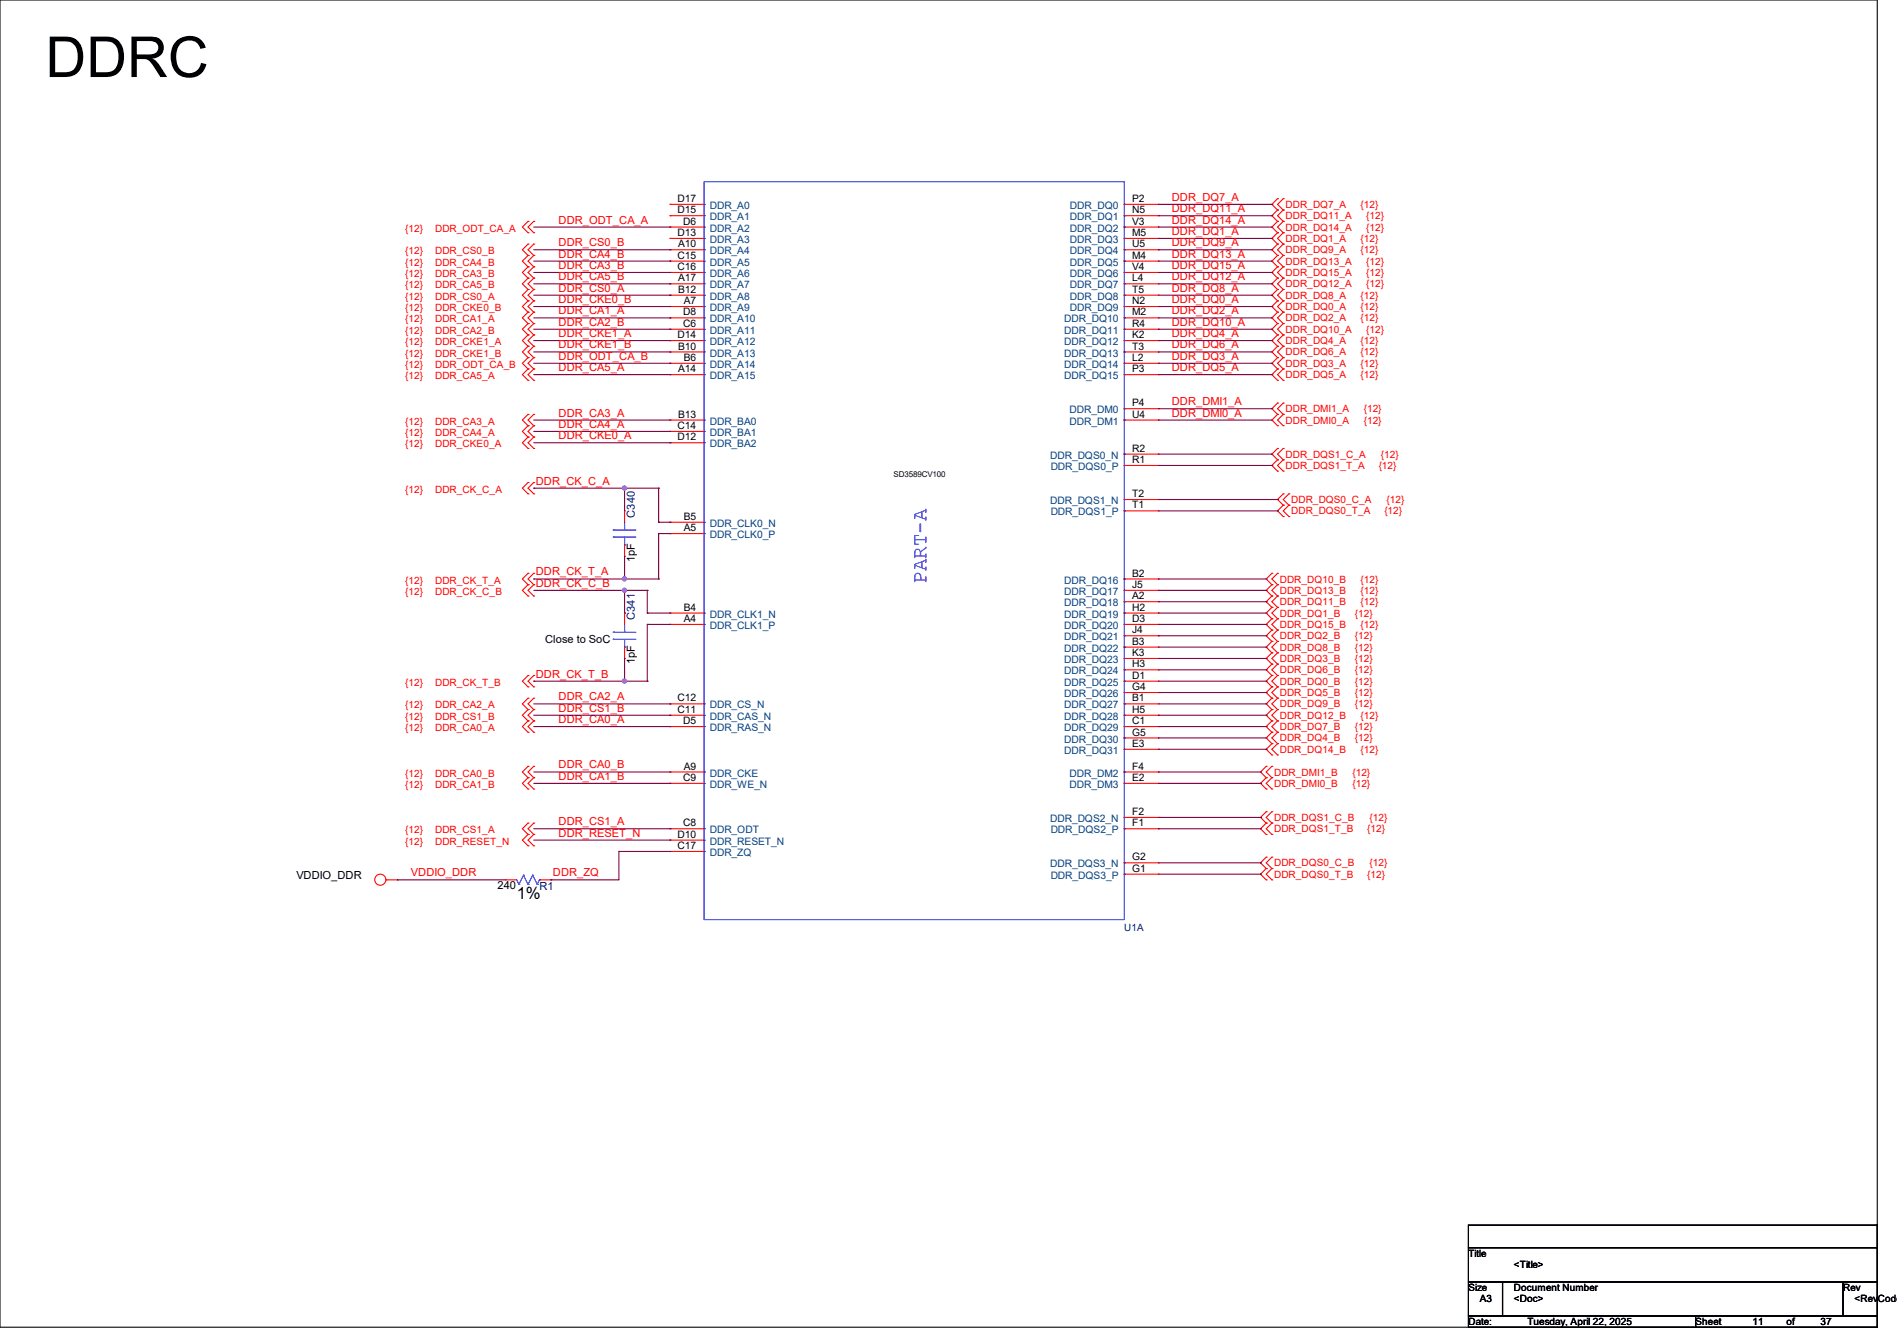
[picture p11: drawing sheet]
<svg xmlns="http://www.w3.org/2000/svg" width="297mm" height="210mm" viewBox="0 0 297 210" stroke-linecap="round" stroke-linejoin="round" font-family="sans-serif">
<path d="M0 0h293.9v207.9h-293.9zM229.9 191.9h64v3.5h-64zM229.9 195.4h64v5.3h-64zM229.9 200.7h5.3v5.4h-5.3zM229.9 206.1h35.6v1.8h-35.6zM235.2 200.7h53.4v5.4h-53.4zM265.5 206.1h28.4v1.8h-28.4zM288.6 200.7h5.3v5.4h-5.3z" fill="none" stroke="#000" stroke-width=".17"/>
<g fill="none" stroke="#f00" stroke-width=".17">
<path d="M82.7 34.7l-.9 .9 .9 .8M82.7 38.2l-.9 .9 .9 .9M82.7 34.7h.1M82.7 36.4h.1M82.7 38.2h.1M83.6 34.7h.1M83.6 36.4h.1M83.6 38.2h.1M83.6 34.7l-.9 .9 .9 .8M83.6 38.2l-.9 .9 .9 .9M104.9 32h5.3M104.9 33.8h5.3"/>
<path d="M104.9 35.6h5.3M104.9 37.3h5.3M104.9 39.1h5.3M104.9 32h.1M104.9 33.8h.1M104.9 35.6h.1M104.9 37.3h.1M104.9 39.1h.1M176 32h5.4M176 33.8h5.4M176 35.6h5.4M176 37.3h5.4"/>
<path d="M176 39.1h5.4M181.4 32h.1M181.4 33.8h.1M181.4 35.6h.1M181.4 37.3h.1M181.4 39.1h.1M200 31.1l-.9 .9 .9 .9M200 32.9l-.9 .9 .9 .9M200 34.7l-.9 .9 .9 .8M200 36.4l-.9 .9 .9 .9M200 38.2l-.9 .9 .9 .9M200 31.1h.1"/>
<path d="M200 32.9h.1M200 34.7h.1M200 36.4h.1M200 38.2h.1M200.9 31.1l-.9 .9 .9 .9M200.9 32.9l-.9 .9 .9 .9M200.9 34.7l-.9 .9 .9 .8M200.9 36.4l-.9 .9 .9 .9M200.9 38.2l-.9 .9 .9 .9M200.9 32.9h.1M200.9 31.1h.1M200.9 34.7h.1"/>
<path d="M200.9 36.4h.1M200.9 38.2h.1M82.7 40l-.9 .9 .9 .9M82.7 41.8l-.9 .9 .9 .9M82.7 43.6l-.9 .8 .9 .9M82.7 45.3l-.9 .9 .9 .9M82.7 47.1l-.9 .9 .9 .9M82.7 48.9l-.9 .9 .9 .9M82.7 50.7l-.9 .9 .9 .9M82.7 52.5l-.9 .8 .9 .9M82.7 54.2l-.9 .9 .9 .9M82.7 56l-.9 .9 .9 .9"/>
<path d="M82.7 57.8l-.9 .9 .9 .9M82.7 40h.1M82.7 41.8h.1M82.7 43.6h.1M82.7 45.3h.1M82.7 47.1h.1M82.7 48.9h.1M82.7 50.7h.1M82.7 52.5h.1M82.7 54.2h.1M82.7 56h.1M82.7 57.8h.1"/>
<path d="M82.7 59.6h.1M83.6 40h.1M83.6 41.8h.1M83.6 43.6h.1M83.6 45.3h.1M83.6 47.1h.1M83.6 48.9h.1M83.6 50.7h.1M83.6 52.5h.1M83.6 54.2h.1M83.6 56h.1M83.6 57.8h.1"/>
<path d="M83.6 59.6h.1M83.6 40l-.9 .9 .9 .9M83.6 41.8l-.9 .9 .9 .9M83.6 43.6l-.9 .8 .9 .9M83.6 45.3l-.9 .9 .9 .9M83.6 47.1l-.9 .9 .9 .9M83.6 48.9l-.9 .9 .9 .9M83.6 50.7l-.9 .9 .9 .9M83.6 52.5l-.9 .8 .9 .9M83.6 54.2l-.9 .9 .9 .9M83.6 56l-.9 .9 .9 .9M83.6 57.8l-.9 .9 .9 .9"/>
<path d="M104.9 49.8h5.3M104.9 51.6h5.3M104.9 53.3h5.3M104.9 55.1h5.3M104.9 56.9h5.3M104.9 58.7h5.3M104.9 40.9h5.3M104.9 42.7h5.3M104.9 44.4h5.3M104.9 46.2h5.3M104.9 48h5.3M104.9 49.8h.1"/>
<path d="M104.9 51.6h.1M104.9 53.3h.1M104.9 55.1h.1M104.9 56.9h.1M104.9 58.7h.1M104.9 40.9h.1M104.9 42.7h.1M104.9 44.4h.1M104.9 46.2h.1M104.9 48h.1M176 49.8h5.4M176 51.6h5.4"/>
<path d="M176 53.3h5.4M176 55.1h5.4M176 56.9h5.4M176 58.7h5.4M176 40.9h5.4M176 42.7h5.4M176 44.4h5.4M176 46.2h5.4M176 48h5.4M181.4 49.8h.1M181.4 51.6h.1M181.4 53.3h.1"/>
<path d="M181.4 55.1h.1M181.4 56.9h.1M181.4 58.7h.1M181.4 40.9h.1M181.4 42.7h.1M181.4 44.4h.1M181.4 46.2h.1M181.4 48h.1M200 40l-.9 .9 .9 .9M200 41.8l-.9 .9 .9 .9M200 43.6l-.9 .8 .9 .9M200 45.3l-.9 .9 .9 .9"/>
<path d="M200 47.1l-.9 .9 .9 .9M200 48.9l-.9 .9 .9 .9M200 50.7l-.9 .9 .9 .9M200 52.5l-.9 .8 .9 .9M200 54.2l-.9 .9 .9 .9M200 56l-.9 .9 .9 .9M200 57.8l-.9 .9 .9 .9M200 40h.1M200 41.8h.1M200 43.6h.1M200 45.3h.1M200 47.1h.1"/>
<path d="M200 48.9h.1M200 50.7h.1M200 52.5h.1M200 54.2h.1M200 56h.1M200 57.8h.1M200 59.6h.1M200.9 40l-.9 .9 .9 .9M200.9 41.8l-.9 .9 .9 .9M200.9 43.6l-.9 .8 .9 .9M200.9 45.3l-.9 .9 .9 .9M200.9 47.1l-.9 .9 .9 .9"/>
<path d="M200.9 48.9l-.9 .9 .9 .9M200.9 50.7l-.9 .9 .9 .9M200.9 52.5l-.9 .8 .9 .9M200.9 54.2l-.9 .9 .9 .9M200.9 56l-.9 .9 .9 .9M200.9 57.8l-.9 .9 .9 .9M200.9 40h.1M200.9 41.8h.1M200.9 43.6h.1M200.9 45.3h.1M200.9 47.1h.1M200.9 48.9h.1"/>
<path d="M200.9 50.7h.1M200.9 52.5h.1M200.9 54.2h.1M200.9 56h.1M200.9 57.8h.1M200.9 59.6h.1M82.7 64.9l-.9 .9 .9 .9M82.7 66.7l-.9 .9 .9 .9M82.7 68.5l-.9 .8 .9 .9M82.7 75.6l-.9 .9 .9 .8M82.7 64.9h.1M82.7 66.7h.1"/>
<path d="M82.7 68.5h.1M82.7 70.2h.1M82.7 75.6h.1M82.7 77.3h.1M83.6 64.9h.1M83.6 66.7h.1M83.6 68.5h.1M83.6 70.2h.1M83.6 75.6h.1M83.6 77.3h.1M83.6 64.9l-.9 .9 .9 .9M83.6 66.7l-.9 .9 .9 .9"/>
<path d="M83.6 68.5l-.9 .8 .9 .9M83.6 75.6l-.9 .9 .9 .8M104.9 65.8h5.3M104.9 67.6h5.3M104.9 69.3h5.3M104.9 65.8h.1M104.9 67.6h.1M104.9 69.3h.1M176 65.8h5.4M176 64h5.4M176 71.1h5.4M176 72.9h5.4"/>
<path d="M176 78.2h5.4M181.4 64h.1M181.4 65.8h.1M181.4 71.1h.1M181.4 72.9h.1M181.4 78.2h.1M200 63.1l-.9 .9 .9 .9M200 64.9l-.9 .9 .9 .9M200 70.2l-.9 .9 .9 .9M200 72l-.9 .9 .9 .9M200 63.1h.1M200 64.9h.1"/>
<path d="M200 66.7h.1M200 70.2h.1M200 72h.1M200 73.8h.1M200.9 63.1l-.9 .9 .9 .9M200.9 64.9l-.9 .9 .9 .9M200.9 70.2l-.9 .9 .9 .9M200.9 72l-.9 .9 .9 .9M200.9 77.3l-.9 .9 .9 .9M200.9 79.1l-.9 .9 .9 .9M200.9 64.9h.1M200.9 63.1h.1"/>
<path d="M200.9 66.7h.1M200.9 72h.1M200.9 70.2h.1M200.9 73.8h.1M200.9 77.3h.1M200.9 79.1h.1M201.8 79.1h.1M201.8 77.3h.1M201.8 77.3l-.9 .9 .9 .9M201.8 79.1l-.9 .9 .9 .9M82.7 89.8l-.9 .9 .9 .9M82.7 91.6l-.9 .9 .9 .8"/>
<path d="M82.7 89.8h.1M82.7 91.6h.1M82.7 93.3h.1M83.6 89.8h.1M83.6 91.6h.1M83.6 93.3h.1M83.6 89.8l-.9 .9 .9 .9M83.6 91.6l-.9 .9 .9 .8M97.8 96h.1M97.8 80h.1M97.8 87.1h.1M97.8 80v1.8"/>
<path d="M97.8 85.3v1.8M97.8 96v1.8M104.9 81.8h5.3M104.9 83.6h5.3M104.9 96h5.3M104.9 97.8h5.3M104.9 81.8h.1M104.9 83.6h.1M104.9 96h.1M104.9 97.8h.1M176 96h5.4M176 97.8h5.4"/>
<path d="M176 90.7h5.4M176 92.5h5.4M176 94.2h5.4M176 99.6h5.4M176 80h5.4M181.4 90.7h.1M181.4 92.5h.1M181.4 94.2h.1M181.4 96h.1M181.4 97.8h.1M181.4 99.6h.1M181.4 80h.1"/>
<path d="M199.1 89.8h.1M199.1 91.6h.1M199.1 93.3h.1M199.1 95.1h.1M199.1 96.9h.1M199.1 98.7h.1M199.1 89.8l-.9 .9 .9 .9M199.1 91.6l-.9 .9 .9 .8M199.1 93.3l-.9 .9 .9 .9M199.1 95.1l-.9 .9 .9 .9M199.1 96.9l-.9 .9 .9 .9M199.1 98.7l-.9 .9 .9 .9"/>
<path d="M200 89.8l-.9 .9 .9 .9M200 91.6l-.9 .9 .9 .8M200 93.3l-.9 .9 .9 .9M200 95.1l-.9 .9 .9 .9M200 96.9l-.9 .9 .9 .9M200 98.7l-.9 .9 .9 .9M200 91.6h.1M200 89.8h.1M200 93.3h.1M200 95.1h.1M200 96.9h.1M200 98.7h.1"/>
<path d="M200.9 80.9h.1M201.8 80.9h.1M82.7 105.8l-.9 .9 .9 .9M82.7 109.3l-.9 .9 .9 .9M82.7 111.1l-.9 .9 .9 .9M82.7 112.9l-.9 .9 .9 .9M82.7 105.8h.1M82.7 107.6h.1M82.7 109.3h.1M82.7 111.1h.1M82.7 112.9h.1M82.7 114.7h.1"/>
<path d="M83.6 105.8h.1M83.6 107.6h.1M83.6 109.3h.1M83.6 111.1h.1M83.6 112.9h.1M83.6 114.7h.1M83.6 105.8l-.9 .9 .9 .9M83.6 109.3l-.9 .9 .9 .9M83.6 111.1l-.9 .9 .9 .9M83.6 112.9l-.9 .9 .9 .9M97.8 103.1h.1M97.8 101.3v1.8"/>
<path d="M104.9 112h5.3M104.9 110.2h5.3M104.9 113.8h5.3M104.9 112h.1M104.9 110.2h.1M104.9 113.8h.1M176 112h5.4M176 110.2h5.4M176 101.3h5.4M176 103.1h5.4M176 104.9h5.4M176 106.7h5.4"/>
<path d="M176 108.5h5.4M176 113.8h5.4M176 115.6h5.4M176 117.3h5.4M181.4 101.3h.1M181.4 103.1h.1M181.4 104.9h.1M181.4 106.7h.1M181.4 108.5h.1M181.4 110.2h.1M181.4 112h.1M181.4 113.8h.1"/>
<path d="M181.4 115.6h.1M181.4 117.3h.1M199.1 100.5h.1M199.1 102.2h.1M199.1 104h.1M199.1 105.8h.1M199.1 107.6h.1M199.1 109.3h.1M199.1 111.1h.1M199.1 112.9h.1M199.1 114.7h.1M199.1 116.5h.1"/>
<path d="M199.1 118.2h.1M199.1 100.5l-.9 .8 .9 .9M199.1 102.2l-.9 .9 .9 .9M199.1 104l-.9 .9 .9 .9M199.1 105.8l-.9 .9 .9 .9M199.1 107.6l-.9 .9 .9 .8M199.1 109.3l-.9 .9 .9 .9M199.1 111.1l-.9 .9 .9 .9M199.1 112.9l-.9 .9 .9 .9M199.1 114.7l-.9 .9 .9 .9M199.1 116.5l-.9 .8 .9 .9M200 100.5l-.9 .8 .9 .9"/>
<path d="M200 102.2l-.9 .9 .9 .9M200 104l-.9 .9 .9 .9M200 105.8l-.9 .9 .9 .9M200 107.6l-.9 .9 .9 .8M200 109.3l-.9 .9 .9 .9M200 111.1l-.9 .9 .9 .9M200 112.9l-.9 .9 .9 .9M200 114.7l-.9 .9 .9 .9M200 116.5l-.9 .8 .9 .9M200 100.5h.1M200 102.2h.1M200 104h.1"/>
<path d="M200 105.8h.1M200 107.6h.1M200 109.3h.1M200 111.1h.1M200 112.9h.1M200 114.7h.1M200 116.5h.1M200 118.2h.1M60.5 137.8h1.7M60.5 137.8h.1M79.1 137.8h.1M79.1 137.8h1.8"/>
<path d="M82.7 120l-.9 .9 .9 .9M82.7 121.8l-.9 .9 .9 .9M82.7 128.9l-.9 .9 .9 .9M82.7 130.7l-.9 .9 .9 .9M82.7 120h.1M82.7 121.8h.1M82.7 123.6h.1M82.7 128.9h.1M82.7 130.7h.1M82.7 132.5h.1M83.6 120h.1M83.6 121.8h.1"/>
<path d="M83.6 123.6h.1M83.6 128.9h.1M83.6 130.7h.1M83.6 132.5h.1M83.6 120l-.9 .9 .9 .9M83.6 121.8l-.9 .9 .9 .9M83.6 128.9l-.9 .9 .9 .9M83.6 130.7l-.9 .9 .9 .9M84.5 137.8h1.7M86.2 137.8h.1M104.9 120.9h5.3M104.9 122.7h5.3"/>
<path d="M104.9 129.8h5.3M104.9 131.6h5.3M104.9 133.3h5.3M104.9 120.9h.1M104.9 129.8h.1M104.9 131.6h.1M104.9 122.7h.1M104.9 133.3h.1M176 120.9h5.4M176 122.7h5.4M176 128h5.4M176 129.8h5.4"/>
<path d="M176 135.1h5.4M176 136.9h5.4M181.4 120.9h.1M181.4 122.7h.1M181.4 128h.1M181.4 129.8h.1M181.4 135.1h.1M181.4 136.9h.1M198.2 120l-.8 .9 .8 .9M198.2 121.8l-.8 .9 .8 .9M198.2 127.1l-.8 .9 .8 .9M198.2 128.9l-.8 .9 .8 .9"/>
<path d="M198.2 134.2l-.8 .9 .8 .9M198.2 136l-.8 .9 .8 .9M198.2 120h.1M198.2 121.8h.1M198.2 123.6h.1M198.2 127.1h.1M198.2 128.9h.1M198.2 130.7h.1M198.2 134.2h.1M198.2 136h.1M198.2 137.8h.1M199.1 121.8h.1"/>
<path d="M199.1 120h.1M199.1 123.6h.1M199.1 128.9h.1M199.1 127.1h.1M199.1 130.7h.1M199.1 136h.1M199.1 134.2h.1M199.1 137.8h.1M199.1 120l-.9 .9 .9 .9M199.1 121.8l-.9 .9 .9 .9M199.1 127.1l-.9 .9 .9 .9M199.1 128.9l-.9 .9 .9 .9"/>
<path d="M199.1 134.2l-.9 .9 .9 .9M199.1 136l-.9 .9 .9 .9"/>
<circle cx="59.5" cy="137.8" r=".87"/>
</g>
<g fill="none" stroke="#00f" stroke-width=".17">
<path d="M110.2 28.5h65.8v115.5h-65.8zM110.2 32h.1M110.2 33.8h.1M110.2 35.6h.1M110.2 37.3h.1M110.2 39.1h.1M176 32h.1M176 33.8h.1M176 35.6h.1M176 37.3h.1M176 39.1h.1M110.2 49.8h.1"/>
<path d="M110.2 51.6h.1M110.2 53.3h.1M110.2 55.1h.1M110.2 56.9h.1M110.2 58.7h.1M110.2 40.9h.1M110.2 42.7h.1M110.2 44.4h.1M110.2 46.2h.1M110.2 48h.1M176 49.8h.1M176 51.6h.1"/>
<path d="M176 53.3h.1M176 55.1h.1M176 56.9h.1M176 58.7h.1M176 40.9h.1M176 42.7h.1M176 44.4h.1M176 46.2h.1M176 48h.1M110.2 65.8h.1M110.2 67.6h.1M110.2 69.3h.1"/>
<path d="M176 64h.1M176 65.8h.1M176 71.1h.1M176 72.9h.1M176 78.2h.1M96 99h3.6M96 83h3.6M96 84.1h3.6M96 99h.1M96 83h.1M96 84.1h.1M97.8 99h.1"/>
<path d="M97.8 83h.1M97.8 85.3h.1M97.8 81.8v1.2M97.8 84.1v1.2M97.8 97.8v1.2M110.2 81.8h.1M110.2 83.6h.1M110.2 96h.1M110.2 97.8h.1M176 90.7h.1M176 92.5h.1M176 94.2h.1"/>
<path d="M176 96h.1M176 97.8h.1M176 99.6h.1M176 80h.1M96 100.1h3.6M96 100.1h.1M97.8 101.3h.1M97.8 100.1v1.2M110.2 112h.1M110.2 110.2h.1M110.2 113.8h.1M176 101.3h.1"/>
<path d="M176 103.1h.1M176 104.9h.1M176 106.7h.1M176 108.5h.1M176 110.2h.1M176 112h.1M176 113.8h.1M176 115.6h.1M176 117.3h.1M80.9 137.8l.3 .7M81.2 138.5h.1M82 137.1l-.8 1.4"/>
<path d="M82 137.1h.1M82 137.1l.7 1.4M82.7 138.5h.1M83.4 137.1h.1M83.4 137.1l.7 1.4M83.4 137.1l-.7 1.4M84.1 138.5h.1M84.5 137.8l-.4 .7M84.5 137.8h.1M110.2 120.9h.1M110.2 129.8h.1M110.2 131.6h.1"/>
<path d="M110.2 122.7h.1M110.2 133.3h.1M176 120.9h.1M176 122.7h.1M176 128h.1M176 129.8h.1M176 135.1h.1M176 136.9h.1"/>
</g>
<g fill="none" stroke="#800040" stroke-width=".17">
<path d="M83.6 39.1h21.3M83.6 35.6h21.3M104.9 39.1h.1M104.9 35.6h.1M181.4 39.1h17.7M181.4 35.6h17.7M181.4 33.8h17.7M181.4 37.3h17.7M181.4 32h17.7M199.1 33.8h.1M199.1 35.6h.1M199.1 37.3h.1"/>
<path d="M199.1 39.1h.1M199.1 32h.1M83.6 49.8h21.3M83.6 51.6h21.3M83.6 42.7h21.3M83.6 40.9h21.3M83.6 58.7h21.3M83.6 44.4h21.3M83.6 48h21.3M83.6 53.3h21.3M83.6 55.1h21.3M83.6 46.2h21.3"/>
<path d="M83.6 56.9h21.3M104.9 49.8h.1M104.9 51.6h.1M104.9 42.7h.1M104.9 40.9h.1M104.9 58.7h.1M104.9 44.4h.1M104.9 48h.1M104.9 53.3h.1M104.9 55.1h.1M104.9 46.2h.1M104.9 56.9h.1"/>
<path d="M181.4 49.8h17.7M181.4 51.6h17.7M181.4 42.7h17.7M181.4 40.9h17.7M181.4 58.7h17.7M181.4 44.4h17.7M181.4 48h17.7M181.4 53.3h17.7M181.4 55.1h17.7M181.4 46.2h17.7M181.4 56.9h17.7M199.1 48h.1"/>
<path d="M199.1 51.6h.1M199.1 44.4h.1M199.1 40.9h.1M199.1 42.7h.1M199.1 49.8h.1M199.1 46.2h.1M199.1 55.1h.1M199.1 58.7h.1M199.1 53.3h.1M199.1 56.9h.1M83.6 76.5h.1M83.6 65.8h21.3"/>
<path d="M83.6 67.6h21.3M83.6 69.3h21.3M83.6 76.5h19.5M97.8 76.5h.1M97.8 76.5v3.5M103.1 76.5h.1M103.1 76.5v5.3M104.9 65.8h.1M104.9 67.6h.1M104.9 69.3h.1M181.4 65.8h17.7M181.4 64h17.7"/>
<path d="M181.4 72.9h17.7M181.4 71.1h17.7M181.4 78.2h18.6M199.1 65.8h.1M199.1 64h.1M199.1 72.9h.1M199.1 71.1h.1M200 78.2h.1M83.6 90.7h.1M83.6 92.5h17.7M83.6 90.7h19.5M97.8 92.5h.1"/>
<path d="M97.8 96h.1M97.8 90.7h.1M97.8 87.1v3.6M97.8 92.5v3.5M101.3 92.5h.1M101.3 96h.1M101.3 97.8h.1M101.3 92.5v3.5M101.3 97.8v8.9M101.3 96h3.6M101.3 97.8h3.6M103.1 81.8h.1"/>
<path d="M103.1 90.7h.1M103.1 83.6h.1M103.1 83.6v7.1M103.1 81.8h1.8M103.1 83.6h1.8M104.9 81.8h.1M104.9 96h.1M104.9 83.6h.1M104.9 97.8h.1M181.4 92.5h16.8M181.4 96h16.8M181.4 90.7h16.8"/>
<path d="M181.4 97.8h16.8M181.4 94.2h16.8M181.4 80h18.6M181.4 99.6h16.8M198.2 90.7h.1M198.2 94.2h.1M198.2 92.5h.1M198.2 96h.1M198.2 97.8h.1M198.2 99.6h.1M200 80h.1M83.6 106.7h.1"/>
<path d="M83.6 113.8h21.3M83.6 110.2h21.3M83.6 112h21.3M83.6 106.7h17.7M97.8 106.7h.1M97.8 103.1v3.6M101.3 106.7h.1M104.9 113.8h.1M104.9 110.2h.1M104.9 112h.1M181.4 113.8h16.8M181.4 110.2h16.8"/>
<path d="M181.4 106.7h16.8M181.4 112h16.8M181.4 117.3h16.8M181.4 101.3h16.8M181.4 104.9h16.8M181.4 108.5h16.8M181.4 115.6h16.8M181.4 103.1h16.8M198.2 106.7h.1M198.2 117.3h.1M198.2 112h.1M198.2 110.2h.1"/>
<path d="M198.2 101.3h.1M198.2 113.8h.1M198.2 104.9h.1M198.2 108.5h.1M198.2 115.6h.1M198.2 103.1h.1M62.2 137.8h.1M62.2 137.8h16.9M83.6 120.9h21.3M83.6 122.7h21.3M83.6 129.8h21.3M83.6 131.6h21.3"/>
<path d="M86.2 137.8h.1M96.9 133.3h.1M96.9 133.4v4.4h-10.7M96.9 133.3h8M104.9 120.9h.1M104.9 122.7h.1M104.9 129.8h.1M104.9 131.6h.1M104.9 133.3h.1M181.4 120.9h16M181.4 122.7h16M181.4 129.8h16"/>
<path d="M181.4 128h16M181.4 136.9h16M181.4 135.1h16M197.4 122.7h.1M197.4 120.9h.1M197.4 129.8h.1M197.4 128h.1M197.4 136.9h.1M197.4 135.1h.1"/>
</g>
<g fill="#f0f" stroke="#f0f" stroke-width=".17">
<circle cx="97.8" cy="76.4" r=".32"/>
<circle cx="97.8" cy="92.4" r=".32"/>
<circle cx="97.8" cy="90.7" r=".32"/>
<circle cx="97.8" cy="106.7" r=".32"/>
</g>
<text font-size="8.8" x="7.1" y="12.1">DDRC</text>
<text font-size="3.3" fill="#00f" x="145.1" y="91.4" transform="rotate(-90 145.1 91.4)">PART-A</text>
<text font-size="2.6" x="80.9" y="140.7">1%</text>
<g font-size="1.7" fill="#f00">
<text x="87.5" y="35">DDR_ODT_CA_A</text>
<text x="183.5" y="33.2">DDR_DQ11_A</text>
<text x="183.5" y="35">DDR_DQ14_A</text>
<text x="183.5" y="31.5">DDR_DQ7_A</text>
<text x="87.5" y="40.3">DDR_CA4_B</text>
<text x="87.5" y="38.6">DDR_CS0_B</text>
<text x="183.5" y="40.3">DDR_DQ13_A</text>
<text x="183.5" y="36.8">DDR_DQ1_A</text>
<text x="183.5" y="38.6">DDR_DQ9_A</text>
<text x="87.5" y="42.1">DDR_CA3_B</text>
<text x="87.5" y="43.9">DDR_CA5_B</text>
<text x="87.5" y="47.5">DDR_CKE0_B</text>
<text x="87.5" y="45.7">DDR_CS0_A</text>
<text x="183.5" y="47.5">DDR_DQ0_A</text>
<text x="183.5" y="43.9">DDR_DQ12_A</text>
<text x="183.5" y="42.1">DDR_DQ15_A</text>
<text x="183.5" y="45.7">DDR_DQ8_A</text>
<text x="87.5" y="49.2">DDR_CA1_A</text>
<text x="87.5" y="51">DDR_CA2_B</text>
<text x="87.5" y="52.8">DDR_CKE1_A</text>
<text x="183.5" y="51">DDR_DQ10_A</text>
<text x="183.5" y="49.2">DDR_DQ2_A</text>
<text x="183.5" y="52.8">DDR_DQ4_A</text>
<text x="87.5" y="58.1">DDR_CA5_A</text>
<text x="87.5" y="54.6">DDR_CKE1_B</text>
<text x="87.5" y="56.3">DDR_ODT_CA_B</text>
<text x="183.5" y="54.6">DDR_DQ6_A</text>
<text x="183.5" y="58.1">DDR_DQ5_A</text>
<text x="183.5" y="56.3">DDR_DQ3_A</text>
<text x="87.5" y="65.2">DDR_CA3_A</text>
<text x="183.5" y="65.2">DDR_DMI0_A</text>
<text x="183.5" y="63.5">DDR_DMI1_A</text>
<text x="87.5" y="67">DDR_CA4_A</text>
<text x="87.5" y="68.8">DDR_CKE0_A</text>
<text x="83.9" y="75.9">DDR_CK_C_A</text>
<text x="83.9" y="91.9">DDR_CK_C_B</text>
<text x="83.9" y="90.1">DDR_CK_T_A</text>
<text x="83.9" y="106.1">DDR_CK_T_B</text>
<text x="87.5" y="113.2">DDR_CA0_A</text>
<text x="87.5" y="109.7">DDR_CA2_A</text>
<text x="87.5" y="111.5">DDR_CS1_B</text>
<text x="87.5" y="120.4">DDR_CA0_B</text>
<text x="87.5" y="122.1">DDR_CA1_B</text>
<text x="87.5" y="129.2">DDR_CS1_A</text>
<text x="87.5" y="131">DDR_RESET_N</text>
<text x="64.3" y="137.2">VDDIO_DDR</text>
<text x="86.6" y="137.2">DDR_ZQ</text>
</g>
<g font-size="1.7" fill="#000080">
<text x="99.4" y="81.1" transform="rotate(-90 99.4 81.1)">C340</text>
<text x="99.4" y="97.1" transform="rotate(-90 99.4 97.1)">C341</text>
<text x="84.5" y="139.4">R1</text>
</g>
<g font-size="1.7">
<text x="99.4" y="88" transform="rotate(-90 99.4 88)">1pF</text>
<text x="85.3" y="100.6">Close to SoC</text>
<text x="99.4" y="104" transform="rotate(-90 99.4 104)">1pF</text>
<text x="46.4" y="137.6">VDDIO_DDR</text>
<text x="77.9" y="139.2">240</text>
</g>
<g font-size="1.6">
<text x="106.1" y="31.6">D17</text>
<text x="106.1" y="33.4">D15</text>
<text x="107" y="35.2">D6</text>
<text x="177.2" y="31.6">P2</text>
<text x="177.2" y="33.4">N5</text>
<text x="177.2" y="35.2">V3</text>
<text x="106.1" y="37">D13</text>
<text x="106.1" y="40.5">C15</text>
<text x="106.2" y="38.7">A10</text>
<text x="177.2" y="37">M5</text>
<text x="177.2" y="38.7">U5</text>
<text x="177.2" y="40.5">M4</text>
<text x="106.1" y="42.3">C16</text>
<text x="106.2" y="44.1">A17</text>
<text x="106.2" y="45.8">B12</text>
<text x="107.1" y="47.6">A7</text>
<text x="177.2" y="42.3">V4</text>
<text x="177.2" y="44.1">L4</text>
<text x="177.2" y="45.8">T5</text>
<text x="177.2" y="47.6">N2</text>
<text x="106.1" y="53">D14</text>
<text x="107" y="49.4">D8</text>
<text x="107" y="51.2">C6</text>
<text x="177.2" y="49.4">M2</text>
<text x="177.2" y="51.2">R4</text>
<text x="177.2" y="53">K2</text>
<text x="106.2" y="54.7">B10</text>
<text x="106.2" y="58.3">A14</text>
<text x="107.1" y="56.5">B6</text>
<text x="177.2" y="54.7">T3</text>
<text x="177.2" y="56.5">L2</text>
<text x="177.2" y="58.3">P3</text>
<text x="106.2" y="65.4">B13</text>
<text x="177.2" y="63.6">P4</text>
<text x="177.2" y="65.4">U4</text>
<text x="106.1" y="67.2">C14</text>
<text x="106.1" y="69">D12</text>
<text x="177.2" y="70.7">R2</text>
<text x="177.2" y="72.5">R1</text>
<text x="177.2" y="77.9">T2</text>
<text x="107.1" y="81.4">B5</text>
<text x="107.1" y="83.2">A5</text>
<text x="177.2" y="79.6">T1</text>
<text x="107.1" y="95.6">B4</text>
<text x="177.2" y="90.3">B2</text>
<text x="177.2" y="92.1">J5</text>
<text x="177.2" y="93.9">A2</text>
<text x="177.2" y="95.6">H2</text>
<text x="107.1" y="97.4">A4</text>
<text x="177.2" y="97.4">D3</text>
<text x="177.2" y="99.2">J4</text>
<text x="177.2" y="101">B3</text>
<text x="177.2" y="102.7">K3</text>
<text x="177.2" y="104.5">H3</text>
<text x="177.2" y="106.3">D1</text>
<text x="106.1" y="111.6">C11</text>
<text x="106.1" y="109.9">C12</text>
<text x="107" y="113.4">D5</text>
<text x="177.2" y="108.1">G4</text>
<text x="177.2" y="109.9">B1</text>
<text x="177.2" y="111.6">H5</text>
<text x="177.2" y="113.4">C1</text>
<text x="177.2" y="115.2">G5</text>
<text x="177.2" y="117">E3</text>
<text x="107" y="122.3">C9</text>
<text x="107.1" y="120.5">A9</text>
<text x="177.2" y="120.5">F4</text>
<text x="177.2" y="122.3">E2</text>
<text x="106.1" y="131.2">D10</text>
<text x="107" y="129.4">C8</text>
<text x="177.2" y="127.6">F2</text>
<text x="177.2" y="129.4">F1</text>
<text x="106.1" y="133">C17</text>
<text x="177.2" y="134.7">G2</text>
<text x="177.2" y="136.5">G1</text>
<text x="229.9" y="196.8">Title</text>
<text x="229.9" y="202.2">Size</text>
<text x="231.7" y="204">A3</text>
<text x="237" y="202.2">Document Number</text>
<text x="237" y="204">&lt;Doc&gt;</text>
<text x="237" y="198.6">&lt;Title&gt;</text>
<text x="288.6" y="202.2">Rev</text>
<text x="290.4" y="204">&lt;RevCode&gt;</text>
<text x="229.9" y="207.5">Date:</text>
<text x="239.1" y="207.5">Tuesday, April 22, 2025</text>
<text x="265.5" y="207.5">Sheet</text>
<text x="274.4" y="207.5">11</text>
<text x="279.7" y="207.5">of</text>
<text x="285" y="207.5">37</text>
</g>
<g font-size="1.6" fill="#004080">
<text x="111.1" y="32.7">DDR_A0</text>
<text x="111.1" y="34.5">DDR_A1</text>
<text x="167.5" y="32.7">DDR_DQ0</text>
<text x="167.5" y="34.5">DDR_DQ1</text>
<text x="111.1" y="36.3">DDR_A2</text>
<text x="111.1" y="38.1">DDR_A3</text>
<text x="111.1" y="39.8">DDR_A4</text>
<text x="111.1" y="41.6">DDR_A5</text>
<text x="167.5" y="36.3">DDR_DQ2</text>
<text x="167.5" y="38.1">DDR_DQ3</text>
<text x="167.5" y="39.8">DDR_DQ4</text>
<text x="167.5" y="41.6">DDR_DQ5</text>
<text x="111.1" y="43.4">DDR_A6</text>
<text x="111.1" y="45.2">DDR_A7</text>
<text x="111.1" y="46.9">DDR_A8</text>
<text x="167.5" y="43.4">DDR_DQ6</text>
<text x="167.5" y="45.2">DDR_DQ7</text>
<text x="167.5" y="46.9">DDR_DQ8</text>
<text x="111.1" y="50.5">DDR_A10</text>
<text x="111.1" y="52.3">DDR_A11</text>
<text x="111.1" y="48.7">DDR_A9</text>
<text x="166.6" y="50.5">DDR_DQ10</text>
<text x="166.6" y="52.3">DDR_DQ11</text>
<text x="167.5" y="48.7">DDR_DQ9</text>
<text x="111.1" y="54.1">DDR_A12</text>
<text x="111.1" y="55.8">DDR_A13</text>
<text x="111.1" y="57.6">DDR_A14</text>
<text x="111.1" y="59.4">DDR_A15</text>
<text x="166.6" y="54.1">DDR_DQ12</text>
<text x="166.6" y="55.8">DDR_DQ13</text>
<text x="166.6" y="57.6">DDR_DQ14</text>
<text x="166.6" y="59.4">DDR_DQ15</text>
<text x="167.5" y="64.7">DDR_DM0</text>
<text x="111.1" y="66.5">DDR_BA0</text>
<text x="111.1" y="68.3">DDR_BA1</text>
<text x="111.1" y="70.1">DDR_BA2</text>
<text x="164.4" y="71.8">DDR_DQS0_N</text>
<text x="167.5" y="66.5">DDR_DM1</text>
<text x="164.5" y="73.6">DDR_DQS0_P</text>
<text x="111.1" y="82.5">DDR_CLK0_N</text>
<text x="164.4" y="79">DDR_DQS1_N</text>
<text x="164.5" y="80.7">DDR_DQS1_P</text>
<text x="111.1" y="84.3">DDR_CLK0_P</text>
<text x="166.6" y="91.4">DDR_DQ16</text>
<text x="166.6" y="93.2">DDR_DQ17</text>
<text x="166.6" y="95">DDR_DQ18</text>
<text x="111.1" y="96.7">DDR_CLK1_N</text>
<text x="111.1" y="98.5">DDR_CLK1_P</text>
<text x="166.6" y="96.7">DDR_DQ19</text>
<text x="166.6" y="98.5">DDR_DQ20</text>
<text x="166.6" y="100.3">DDR_DQ21</text>
<text x="166.6" y="102.1">DDR_DQ22</text>
<text x="166.6" y="103.8">DDR_DQ23</text>
<text x="166.6" y="105.6">DDR_DQ24</text>
<text x="166.6" y="107.4">DDR_DQ25</text>
<text x="111.1" y="112.7">DDR_CAS_N</text>
<text x="111.1" y="111">DDR_CS_N</text>
<text x="166.6" y="109.2">DDR_DQ26</text>
<text x="166.6" y="111">DDR_DQ27</text>
<text x="166.6" y="112.7">DDR_DQ28</text>
<text x="111.1" y="114.5">DDR_RAS_N</text>
<text x="166.6" y="114.5">DDR_DQ29</text>
<text x="166.6" y="116.3">DDR_DQ30</text>
<text x="166.6" y="118.1">DDR_DQ31</text>
<text x="111.1" y="121.6">DDR_CKE</text>
<text x="111.1" y="123.4">DDR_WE_N</text>
<text x="167.5" y="121.6">DDR_DM2</text>
<text x="167.5" y="123.4">DDR_DM3</text>
<text x="111.1" y="130.5">DDR_ODT</text>
<text x="164.4" y="128.7">DDR_DQS2_N</text>
<text x="164.5" y="130.5">DDR_DQS2_P</text>
<text x="111.1" y="132.3">DDR_RESET_N</text>
<text x="111.1" y="134.1">DDR_ZQ</text>
<text x="164.4" y="135.8">DDR_DQS3_N</text>
<text x="164.5" y="137.6">DDR_DQS3_P</text>
</g>
<g font-size="1.6" fill="#f00">
<text x="201.3" y="32.6">DDR_DQ7_A</text>
<text x="201.3" y="34.3">DDR_DQ11_A</text>
<text x="213" y="32.6">{12}</text>
<text x="213.9" y="34.3">{12}</text>
<text x="63.5" y="36.3">{12}</text>
<text x="63.5" y="39.8">{12}</text>
<text x="63.5" y="41.6">{12}</text>
<text x="68.1" y="36.3">DDR_ODT_CA_A</text>
<text x="68.1" y="39.8">DDR_CS0_B</text>
<text x="68.1" y="41.6">DDR_CA4_B</text>
<text x="201.3" y="36.1">DDR_DQ14_A</text>
<text x="201.3" y="37.9">DDR_DQ1_A</text>
<text x="201.3" y="39.7">DDR_DQ9_A</text>
<text x="201.3" y="41.4">DDR_DQ13_A</text>
<text x="213" y="37.9">{12}</text>
<text x="213" y="39.7">{12}</text>
<text x="213.9" y="36.1">{12}</text>
<text x="213.9" y="41.4">{12}</text>
<text x="63.5" y="43.4">{12}</text>
<text x="63.5" y="45.2">{12}</text>
<text x="63.5" y="46.9">{12}</text>
<text x="68.1" y="43.4">DDR_CA3_B</text>
<text x="68.1" y="45.2">DDR_CA5_B</text>
<text x="68.1" y="46.9">DDR_CS0_A</text>
<text x="201.3" y="43.2">DDR_DQ15_A</text>
<text x="201.3" y="45">DDR_DQ12_A</text>
<text x="201.3" y="46.8">DDR_DQ8_A</text>
<text x="213" y="46.8">{12}</text>
<text x="213.9" y="43.2">{12}</text>
<text x="213.9" y="45">{12}</text>
<text x="63.5" y="48.7">{12}</text>
<text x="63.5" y="50.5">{12}</text>
<text x="63.5" y="52.3">{12}</text>
<text x="68.1" y="48.7">DDR_CKE0_B</text>
<text x="68.1" y="50.5">DDR_CA1_A</text>
<text x="68.1" y="52.3">DDR_CA2_B</text>
<text x="201.3" y="48.6">DDR_DQ0_A</text>
<text x="201.3" y="50.3">DDR_DQ2_A</text>
<text x="201.3" y="52.1">DDR_DQ10_A</text>
<text x="201.3" y="53.9">DDR_DQ4_A</text>
<text x="213" y="48.6">{12}</text>
<text x="213" y="50.3">{12}</text>
<text x="213" y="53.9">{12}</text>
<text x="213.9" y="52.1">{12}</text>
<text x="63.5" y="54.1">{12}</text>
<text x="63.5" y="55.8">{12}</text>
<text x="63.5" y="57.6">{12}</text>
<text x="63.5" y="59.4">{12}</text>
<text x="68.1" y="54.1">DDR_CKE1_A</text>
<text x="68.1" y="55.8">DDR_CKE1_B</text>
<text x="68.1" y="57.6">DDR_ODT_CA_B</text>
<text x="68.1" y="59.4">DDR_CA5_A</text>
<text x="201.3" y="55.7">DDR_DQ6_A</text>
<text x="201.3" y="57.4">DDR_DQ3_A</text>
<text x="201.3" y="59.2">DDR_DQ5_A</text>
<text x="213" y="55.7">{12}</text>
<text x="213" y="57.4">{12}</text>
<text x="213" y="59.2">{12}</text>
<text x="201.3" y="64.6">DDR_DMI1_A</text>
<text x="213.5" y="64.6">{12}</text>
<text x="63.5" y="66.5">{12}</text>
<text x="63.5" y="68.3">{12}</text>
<text x="63.5" y="70.1">{12}</text>
<text x="68.1" y="66.5">DDR_CA3_A</text>
<text x="68.1" y="68.3">DDR_CA4_A</text>
<text x="68.1" y="70.1">DDR_CKE0_A</text>
<text x="201.3" y="66.3">DDR_DMI0_A</text>
<text x="201.3" y="71.7">DDR_DQS1_C_A</text>
<text x="213.5" y="66.3">{12}</text>
<text x="216.2" y="71.7">{12}</text>
<text x="63.5" y="77.2">{12}</text>
<text x="68.1" y="77.2">DDR_CK_C_A</text>
<text x="201.3" y="73.4">DDR_DQS1_T_A</text>
<text x="215.9" y="73.4">{12}</text>
<text x="202.1" y="78.8">DDR_DQS0_C_A</text>
<text x="202.1" y="80.6">DDR_DQS0_T_A</text>
<text x="216.7" y="80.6">{12}</text>
<text x="217.1" y="78.8">{12}</text>
<text x="63.5" y="91.4">{12}</text>
<text x="63.5" y="93.2">{12}</text>
<text x="68.1" y="91.4">DDR_CK_T_A</text>
<text x="68.1" y="93.2">DDR_CK_C_B</text>
<text x="200.4" y="91.2">DDR_DQ10_B</text>
<text x="200.4" y="93">DDR_DQ13_B</text>
<text x="200.4" y="94.8">DDR_DQ11_B</text>
<text x="213" y="91.2">{12}</text>
<text x="213" y="93">{12}</text>
<text x="213" y="94.8">{12}</text>
<text x="200.4" y="96.6">DDR_DQ1_B</text>
<text x="200.4" y="98.3">DDR_DQ15_B</text>
<text x="200.4" y="100.1">DDR_DQ2_B</text>
<text x="200.4" y="101.9">DDR_DQ8_B</text>
<text x="212.1" y="96.6">{12}</text>
<text x="212.1" y="100.1">{12}</text>
<text x="212.1" y="101.9">{12}</text>
<text x="213" y="98.3">{12}</text>
<text x="63.5" y="107.4">{12}</text>
<text x="68.1" y="107.4">DDR_CK_T_B</text>
<text x="200.4" y="103.7">DDR_DQ3_B</text>
<text x="200.4" y="105.5">DDR_DQ6_B</text>
<text x="200.4" y="107.2">DDR_DQ0_B</text>
<text x="212.1" y="103.7">{12}</text>
<text x="212.1" y="105.5">{12}</text>
<text x="212.1" y="107.2">{12}</text>
<text x="63.5" y="111">{12}</text>
<text x="63.5" y="112.7">{12}</text>
<text x="68.1" y="111">DDR_CA2_A</text>
<text x="68.1" y="112.7">DDR_CS1_B</text>
<text x="200.4" y="109">DDR_DQ5_B</text>
<text x="200.4" y="110.8">DDR_DQ9_B</text>
<text x="200.4" y="112.6">DDR_DQ12_B</text>
<text x="212.1" y="109">{12}</text>
<text x="212.1" y="110.8">{12}</text>
<text x="213" y="112.6">{12}</text>
<text x="63.5" y="114.5">{12}</text>
<text x="68.1" y="114.5">DDR_CA0_A</text>
<text x="200.4" y="114.3">DDR_DQ7_B</text>
<text x="200.4" y="116.1">DDR_DQ4_B</text>
<text x="200.4" y="117.9">DDR_DQ14_B</text>
<text x="212.1" y="114.3">{12}</text>
<text x="212.1" y="116.1">{12}</text>
<text x="213" y="117.9">{12}</text>
<text x="63.5" y="121.6">{12}</text>
<text x="63.5" y="123.4">{12}</text>
<text x="68.1" y="121.6">DDR_CA0_B</text>
<text x="68.1" y="123.4">DDR_CA1_B</text>
<text x="199.5" y="121.5">DDR_DMI1_B</text>
<text x="199.5" y="123.2">DDR_DMI0_B</text>
<text x="211.8" y="121.5">{12}</text>
<text x="211.8" y="123.2">{12}</text>
<text x="63.5" y="130.5">{12}</text>
<text x="68.1" y="130.5">DDR_CS1_A</text>
<text x="199.5" y="128.6">DDR_DQS1_C_B</text>
<text x="199.5" y="130.3">DDR_DQS1_T_B</text>
<text x="214.1" y="130.3">{12}</text>
<text x="214.4" y="128.6">{12}</text>
<text x="63.5" y="132.3">{12}</text>
<text x="68.1" y="132.3">DDR_RESET_N</text>
<text x="199.5" y="135.7">DDR_DQS0_C_B</text>
<text x="199.5" y="137.5">DDR_DQS0_T_B</text>
<text x="214.1" y="137.5">{12}</text>
<text x="214.4" y="135.7">{12}</text>
</g>
<text font-size="1.6" fill="#000080" x="176" y="145.8">U1A</text>
<text font-size="1.3" x="139.9" y="74.8">SD3589CV100</text>
</svg>
